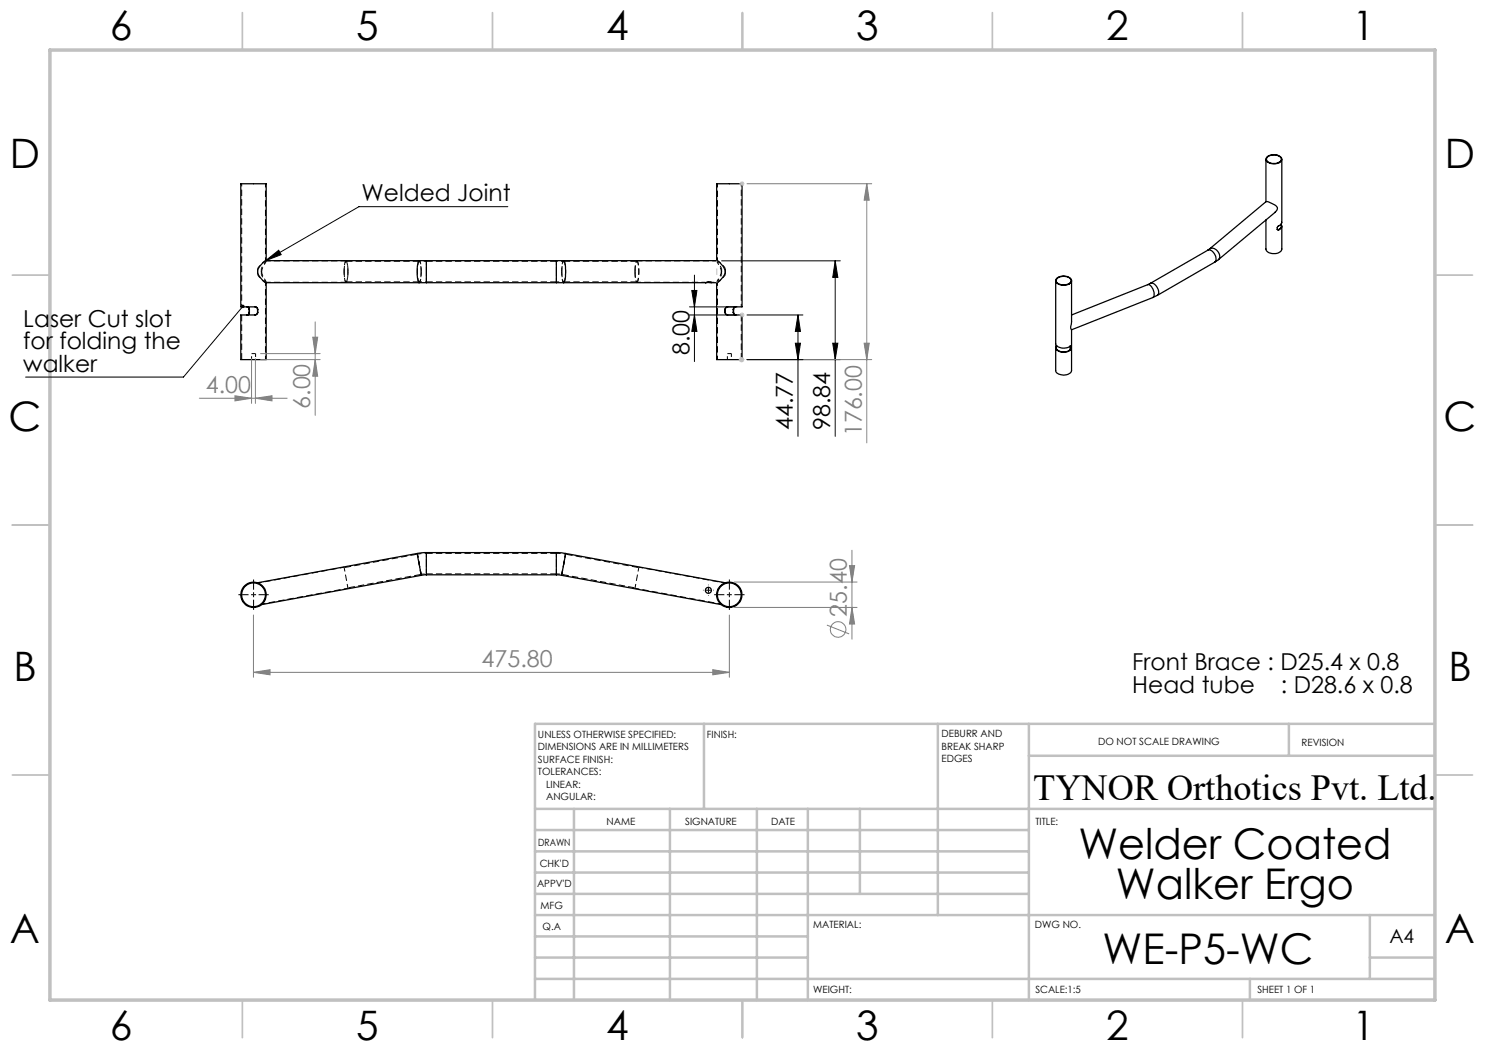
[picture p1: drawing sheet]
<svg xmlns="http://www.w3.org/2000/svg" width="297mm" height="210mm" viewBox="0 0 297 210" stroke-linecap="round" stroke-linejoin="round" font-family="sans-serif">
<path d="M53 56.5h16.2M68.8 54.3v-.4a1.96 1.96 0 0 1 .4-1.6 6.4 6.4 0 0 1 0 4.1 1.96 1.96 0 0 1-.4-1.7v-.4M69.2 52.2h-16.1M84.2 54.3v.4a1.96 1.96 0 0 1-.4 1.7 6.4 6.4 0 0 1 0-4.1 1.96 1.96 0 0 1 .4 1.6v.4M112.4 54.3v.4a1.96 1.96 0 0 0 .4 1.7 6.4 6.4 0 0 0 0-4.1 1.96 1.96 0 0 0-.4 1.6v.4M127 54.3v-.4a1.96 1.96 0 0 1 .4-1.6 6.4 6.4 0 0 1 0 4.1 1.96 1.96 0 0 1-.4-1.7v-.4M143.5 52.2h-16.1" fill="none" stroke="#000" stroke-width=".2" stroke-dasharray="1.3 .6" stroke-dashoffset=".2" stroke-linecap="butt"/>
<path d="M85.3 54.3v2.1v-4.1v2M111.3 54.3v2.1v-4.1v2M84.2 114.9l-.7-4.1 .7 4.1M84.3 115l-.8-4.3M85.3 114.8v-4.1v4.1M85.3 114.9v-4.4M111.3 114.8v-4.1v4.1M111.3 114.9v-4.4M112.3 115l.8-4.3M112.4 114.9l.7-4.1-.7 4.1" fill="none" stroke="#000" stroke-width=".2" stroke-dasharray="1.3 .6" stroke-dashoffset=".3" stroke-linecap="butt"/>
<g fill="none" stroke="#000" stroke-width=".2" stroke-dasharray="1.3 .6" stroke-dashoffset=".4" stroke-linecap="butt">
<path d="M52.3 54.3l.3-.9 .6-1.2M53.2 56.5l-.7-1.4-.2-.8M83.9 56.5a2.97 2.97 0 0 0 .4-2.2M84.3 54.3l-.1-.4a2.59 2.59 0 0 0-.3-1.8M112.3 54.3v-.4a2.59 2.59 0 0 1 .4-1.8M112.7 56.5a2.97 2.97 0 0 1-.4-2.2M127.4 56.5h13.7M143.4 56.5l.7-1.4 .2-.8M144.3 54.3l-.3-.9-.6-1.2M50.3 70.7h.8M145.5 70.7h.8M68.8 113.4l.8 4.2"/>
<path d="M68.8 113.4l-17.3 3.2M127 117.6l17.3 3.2M127.8 113.4l-.8 4.2M145.1 116.6l-17.3-3.2M52.3 120.8l17.3-3.2"/>
</g>
<g fill="none" stroke="#000" stroke-width=".2" stroke-dasharray="1.3 .6" stroke-linecap="butt">
<path d="M53.3 52.2v-.1M69.2 56.4h14.7M69.6 54.3a3 3 0 0 0-.4-2.1 6.6 6.6 0 0 0 0 4.2 2.04 2.04 0 0 0 .4-1.7v-.4M83.9 52.3h-14.7M85.3 56.4h26M111.3 52.3h-26M112.7 56.4h14.7M127 54.3a3 3 0 0 1 .4-2.1 6.6 6.6 0 0 1 0 4.2 2.04 2.04 0 0 1-.4-1.7v-.4M127.4 52.3h-14.7M141.7 56.3l.6 .1M142.3 56.4h-.2M142.3 56.5v-.1"/>
<path d="M143.3 52.1v.1M143.3 52.2l.1-.1M48.3 63v8.9M148.3 71.9v-8.9M51 116.6l.1-.2M51.5 116.6v.1M51.5 116.7l.1-.2M85.3 114.8h26M111.3 110.7h-26M145.1 116.7l-.1-.2M145.1 116.6v.1M145.6 116.6l-.1-.2"/>
<path d="M49.4 121.1l.1-.1M49.9 121.3v-.1M52.3 120.7v.1M144.3 120.7v.1M146.7 121.3v-.1M147.2 121.1l-.1-.1"/>
</g>
<g fill="none" stroke="#000" stroke-width=".2" stroke-dasharray="1.3 .6" stroke-dashoffset=".5" stroke-linecap="butt">
<path d="M143.5 36.7v15.5M51.5 54.9l.8 1 .8 .5M53.1 52.2l-.7 .5-.9 1M53.1 52.2v-15.5M85.3 54.3v-2.2M85.3 56.5v-2.2M111.3 54.3v-2.2M111.3 56.5v-2.2M143.5 56.4v15.5M143.5 56.4l.7-.4 .9-1.1M145.1 53.7l-.8-1-.8-.5M53.1 71.9v-15.5"/>
<path d="M84.2 114.9l1.1-.1M111.3 114.8l1.1 .1"/>
</g>
<path d="M52.3 53.7l.8-1.4M53.1 56.4l-.8-1.5M143.5 52.3l.8 1.4M144.3 54.9l-.8 1.5" fill="none" stroke="#000" stroke-width=".2" stroke-dasharray="1.3 .6" stroke-dashoffset=".8" stroke-linecap="butt"/>
<g fill="none" stroke="#000" stroke-width=".2" stroke-dasharray="1.3 .6" stroke-dashoffset=".6" stroke-linecap="butt">
<path d="M51.5 53.7v1.2M51.5 54.9v-1.2M52.3 54.9v-1.2M52.3 53.7v1.2M142.2 56.5h1.3M144.3 54.9v-1.2M144.3 53.7v1.2M145.1 53.7v1.2M145.1 54.9v-1.2M50.3 71.9v-1.2M51.1 70.7v1.2M145.5 71.9v-1.2"/>
<path d="M146.3 70.7v1.2"/>
</g>
<path d="M48.3 36.7v24.7M83.9 56.4h1.4M85.3 52.3h-1.4M111.3 56.4h1.4M112.7 52.3h-1.4M141.8 56.4l-.7 .1 .6-.2M148.3 61.4v-24.7" fill="none" stroke="#000" stroke-width=".2" stroke-dasharray="1.3 .6" stroke-dashoffset=".7" stroke-linecap="butt"/>
<g fill="none" stroke="#000" stroke-width=".25">
<path d="M253.2 31.8v8.5M253.4 31.4a2.11 2.11 0 0 1 2.9 .2 1.12 1.12 0 0 1-1.3 1.2 1.53 1.53 0 0 1-1.8-1zM253.5 31.4a2.08 2.08 0 0 1 2.7 .2 1.02 1.02 0 0 1-1.3 1.1 1.2 1.2 0 0 1-1.6-1.1zM256.4 31.8v12.7l-.3 .4a.81 .81 0 0 0-.7 1l.3 .1M53.2 52.1v-15.3h-5v24.6h2.8l.4 .1 .1 .4M53.2 56.5v15.4h-5v-8.9h.8a4.8 4.8 0 0 0 2.4-.2l.1-.3M83.8 56.5h1.5M83.8 52.1h1.5M83.8 52.1h-30.6a3.9 3.9 0 0 0-1.7 2 3.3 3.3 0 0 0 1.7 2.4h30.6M83.8 52.1a6.4 6.4 0 0 0 0 4.4M85.3 52.1v4.4M85.3 52.1h26"/>
<path d="M85.3 56.5h26M111.3 56.5h1.4M111.3 52.1h1.4M111.3 52.1v4.4M112.7 52.1a5.9 5.9 0 0 1 .3 4.1l-.3 .3M112.7 52.1h30.7M112.7 56.5h28.4M141.1 56.5l.6-.1 .6 .1zM142.2 56.5h1.2M143.3 52.1v-15.3h5.1v24.6h-.9a5 5 0 0 0-2.4 .2l-.1 .3M143.3 56.5v15.4h5.1v-8.9h-2.9l-.3-.1-.2-.4M143.4 52.1a3.3 3.3 0 0 1 1.6 2.5 3.8 3.8 0 0 1-1.6 1.9"/>
<path d="M211.1 56.1v12.6a1.78 1.78 0 0 0 2.5 .8l.5-.3v.1M211.3 55.7a2.2 2.2 0 0 1 3 .2 1.12 1.12 0 0 1-1.4 1.1 1.47 1.47 0 0 1-1.8-.9zM211.5 55.6a1.94 1.94 0 0 1 2.7 .4 1.28 1.28 0 0 1-1.6 1 1.18 1.18 0 0 1-1.4-1zM214.3 56.1v8.3a1.68 1.68 0 0 0 0 1.6M229.6 56.9a1.79 1.79 0 0 1 1.2 2.1l-.2 .5M229.6 56.9l-15.3 6.1M230 56.7l-.4 .2M230 56.7a1.58 1.58 0 0 1 1.7 1.6v.4l-.2 .4M230.6 59.5l-16.3 6.5M231.5 59.1l-.9 .4M241.5 50.1a1.53 1.53 0 0 1 1.7 1.6l-.1 .5-.2 .2M241.5 50.1l-11.5 6.6"/>
<path d="M241.9 49.8l-.4 .3M241.9 49.8l11.3-9.5 .5 .1a2.41 2.41 0 0 1 1.8 1.4l-.4 .6-11.4 9.5M241.9 49.8a1.5 1.5 0 0 1 1.6 .5 1.5 1.5 0 0 1 .2 1.6M242.9 52.4l-11.4 6.7M243.7 51.9l-.8 .5M253.2 44v5.8a1.62 1.62 0 0 0 2.1 .9 1.11 1.11 0 0 0 1.1-.9v-4.5M255.4 45.9h.3M255.7 45.9v.1M256.2 44.9a.7 .7 0 0 1-.5 1M256.2 44.8a.7 .7 0 0 1 .1 .8 .7 .7 0 0 1-.6 .4M49.4 61.4h.2l.2 .5M49.5 61.4l.3 .2 .1 .3"/>
<path d="M49.8 62.5l-.1 .4-.3 .1M49.8 62.5h.1M49.8 61.9h.1M49.8 61.9v.6M49.9 62.5l-.2 .4-.2 .1M49.9 61.9v.6M51 61.4l.3 .1 .2 .4M51.5 62.5l-.1 .3-.4 .2M51.5 62.5h.1M51.5 61.9h.1M51.5 61.9v.6M145 61.9v.6"/>
<path d="M145 62.5h.1M145 61.9h.1M145.1 62.5l.1 .4 .4 .1M145.1 61.9v.6M145.6 61.4h-.3l-.2 .5M146.6 62.5l.2 .3 .3 .2M146.6 62.5h.1M146.6 61.9h.1M146.6 61.9v.6M146.7 62.5l.1 .3 .4 .2M146.7 61.9v.6M147.1 61.4l-.3 .1-.2 .4"/>
<path d="M147.2 61.4l-.3 .1-.2 .4M211.2 69.3a1.12 1.12 0 0 0 1.3 1.1h.9l.6-.3M211.2 69.3h.1M211.2 69.1v.2M211.3 69.3a1.11 1.11 0 0 0 1.4 1.1l.6-.1 .6-.2M211.3 69.1v.2M213.9 70.1h.1M214 69.2l.1 .1M214.1 69.6l-.2 .5M214.1 69.3v.3M214.1 69.3h.1M214.1 69.6v.1"/>
<path d="M214.1 69.7l-.1 .4M214.1 69.3v.4M214.3 66v8.1a1.82 1.82 0 0 1-2.6 .7l-.5-.3-.1-.4v-4.6M83.4 110.7l.8 4.4M83.4 110.7l-31.9 5.8M84.2 115.1l-31.9 5.8M85.3 115l-1.1 .1M85.3 110.5l-1.9 .2M85.3 110.5v4.5M85.3 110.5h26M85.3 115h26M111.3 115l1 .1"/>
<path d="M111.3 110.5l1.8 .2M111.3 110.5v4.5M112.3 115.1l32 5.8M113.1 110.7l-.8 4.4M113.1 110.7l31.9 5.8M50.3 121.5a2.52 2.52 0 0 1-1.7-3.9 2.52 2.52 0 0 1 4.2 0 2.52 2.52 0 0 1-1.7 3.9M50.3 121.3a2.38 2.38 0 0 1-1.6-3.6 2.38 2.38 0 0 1 4 0 2.38 2.38 0 0 1-1.6 3.6M50.3 121.5h.8M50.3 121.3h.8M50.3 121.3v.2M51.1 121.3v.2M145.5 121.5a2.53 2.53 0 0 1-1.8-3.9 2.53 2.53 0 0 1 4.3 0 2.53 2.53 0 0 1-1.7 3.9"/>
<path d="M145.5 121.3a2.38 2.38 0 0 1-1.6-3.6 2.38 2.38 0 0 1 3.9 0 2.38 2.38 0 0 1-1.5 3.6M145.5 121.5h.8M145.5 121.3h.8M145.5 121.3v.2M146.3 121.3v.2"/>
<circle cx="141.7" cy="118.1" r=".61"/>
</g>
<path d="M69.6 117.6l14.6-2.7M83.5 110.8l-14.7 2.7M112.4 114.9l14.6 2.7M127.8 113.5l-14.7-2.7" fill="none" stroke="#000" stroke-width=".2" stroke-dasharray="1.3 .6" stroke-dashoffset="-.1" stroke-linecap="butt"/>
<path d="M85.3 110.7l-1.8 .1M113.1 110.8l-1.8-.1" fill="none" stroke="#000" stroke-width=".2" stroke-dasharray="1.3 .6" stroke-dashoffset=".9" stroke-linecap="butt"/>
<path d="M52.1 70.7h11.9M52.1 71.9h11.9M62.5 67.4h1l-.5 3.3zM63 64.4v18.7" fill="none" stroke="#808080" stroke-width=".2"/>
<g fill="none" stroke="#c0c0c0" stroke-width=".35">
<path d="M48.5 2.5v7.5M98.5 2.5v7.5M148.5 2.5v7.5M198.5 2.5v7.5M248.5 2.5v7.5M2.5 55h7.5M287 55h7.5M2.5 105h7.5M287 105h7.5M2.5 155h7.5M287 155h7.5M48.5 200v7.5"/>
<path d="M98.5 200v7.5M148.5 200v7.5M198.5 200v7.5M248.5 200v7.5"/>
</g>
<g fill="none" stroke="#c0c0c0" stroke-width=".5">
<path d="M140.8 144.8v17M187.6 144.8v38.2M205.8 144.8v55.2M205.8 151.2h81.2M257.8 144.8v6.4M287 144.8h-180v55.2M107 161.8h180M107 178.8h98.8M107 174.5h98.8M107 170.3h98.8M107 166h98.8M114.8 161.8v38.2"/>
<path d="M134 161.8v38.2M151.4 161.8v38.2M161.6 161.8v38.2M172 161.8v17M107 195.8h180M107 191.5h54.6M107 187.3h54.6M107 183h180M250 195.8v4.2M274 191.5h13M274 183v12.8"/>
</g>
<path d="M10 10h277v190h-277z" fill="none" stroke="#c0c0c0" stroke-width=".7"/>
<path d="M62.5 67.4h1l-.5 3.3z" fill="#808080"/>
<path d="M63 71.9l.5 3.3h-1z" fill="none" stroke="#808080" stroke-width=".2"/>
<path d="M63 71.9l.5 3.3h-1z" fill="#808080"/>
<path d="M39.9 79.6h17.5M47 79.2l3.3 .4-3.3 .6zM50.3 71.7v9M51.1 71.7v9" fill="none" stroke="#808080" stroke-width=".2"/>
<path d="M47 79.2l3.3 .4-3.3 .6z" fill="#808080"/>
<path d="M51.1 79.6l3.3-.4v1z" fill="none" stroke="#808080" stroke-width=".2"/>
<path d="M51.1 79.6l3.3-.4v1z" fill="#808080"/>
<path d="M138.4 58.1h1l-.5 3.3zM138.9 55v17.3M144.3 52.2h23.8M167 52.2l.6 3.3h-1.1zM167 52.2v35.1M137.9 61.4h9.5M137.9 63h9.5M138.9 63l.5 3.3h-1zM149.4 71.9h18.7M166.5 68.6h1.1l-.6 3.3z" fill="none" stroke="#000" stroke-width=".2"/>
<g fill="none" stroke="#c0c0c0" stroke-width=".2">
<path d="M147.9 36.8h1M148.1 36.4l.7 .7M148.4 36.2v1M148.8 36.4l-.7 .7M147.7 71.9h1.2M147.9 63h1M147.9 71.6l.7 .7M148.1 62.6l.7 .8M148.1 71.6l.7 .7M148.2 71.4v1.1M148.4 62.5v1M148.4 71.4v1.1"/>
<path d="M148.6 71.6l-.7 .7M148.8 62.6l-.7 .8M148.8 71.6l-.7 .7"/>
</g>
<path d="M143.3 52.2l.1 4.3" fill="none" stroke="#c0c0c0" stroke-width=".2" stroke-dasharray="15.2 1.3 1.3 1.3" stroke-dashoffset="15" stroke-linecap="butt"/>
<path d="M167 52.2l.6 3.3h-1.1zM138.4 58.1h1l-.5 3.3zM138.9 63l.5 3.3h-1zM166.5 68.6h1.1l-.6 3.3z" fill="#000"/>
<path d="M149.4 36.8h24.9M173.4 36.8l.4 3.2h-1zM173.4 36.8v51.8M149.4 71.9h24.9" fill="none" stroke="#808080" stroke-width=".2"/>
<path d="M173.4 36.8l.4 3.2h-1z" fill="#808080"/>
<path d="M172.8 68.6h1l-.4 3.3z" fill="none" stroke="#808080" stroke-width=".2"/>
<path d="M172.8 68.6h1l-.4 3.3z" fill="#808080"/>
<path d="M53.1 52.1l2.6-2 .5 .8zM101.6 41.3h-29.8l-18.7 10.8M48.6 61.3l-11.9 14.1h-31.6M149.4 63h11.2M149.4 71.9h11.2M159.1 68.6h1l-.5 3.3zM159.6 63l.5 3.3h-1zM159.6 63v24.3" fill="none" stroke="#000" stroke-width=".2"/>
<g fill="#000">
<path d="M159.6 63l.5 3.3h-1zM159.1 68.6h1l-.5 3.3z"/>
<path d="M48.3 61.1a.34 .34 0 0 0 .1 .4 .34 .34 0 0 0 .4 0 .34 .34 0 0 0 0-.5l-.2 .3 .2-.3zM53.1 52.1l2.6-2 .5 .8z"/>
</g>
<path d="M50.7 134.5l3.3-.6v1.1zM50.7 123v12.5M50.7 134.5h95.2M145.9 123v12.5" fill="none" stroke="#808080" stroke-width=".2"/>
<path d="M50.7 134.5l3.3-.6v1.1z" fill="#808080"/>
<path d="M142.6 133.9l3.3 .6-3.3 .5z" fill="none" stroke="#808080" stroke-width=".2"/>
<path d="M142.6 133.9l3.3 .6-3.3 .5z" fill="#808080"/>
<g fill="none" stroke="#808080" stroke-width=".2">
<path d="M146.9 116.4h24.5M169.9 113.1h1l-.5 3.3zM170.4 110.1v17.7M146.9 121.5h24.5M165.4 125l4.4 1.8"/>
<circle cx="167.6" cy="125.9" r="1.56"/>
</g>
<path d="M169.9 113.1h1l-.5 3.3z" fill="#808080"/>
<path d="M170.4 121.5l.5 3.3h-1z" fill="none" stroke="#808080" stroke-width=".2"/>
<path d="M170.4 121.5l.5 3.3h-1z" fill="#808080"/>
<g fill="none" stroke="#000" stroke-width=".2" stroke-dasharray="15.2 1.3 1.3 1.3" stroke-linecap="butt">
<path d="M49.7 118.9h-2M50.7 118.9v-.5M50.7 118.9h-.5M50.7 118.9v.5M50.7 118.9h.5M50.7 117.9v-2M50.7 119.9v2.1M51.7 118.9h2.1M140.7 118h-.1M141.7 118v-.5M141.7 118h-.5M141.7 118v.5"/>
<path d="M141.7 118h.5M141.7 117v-.1M141.7 119v.1M142.7 118h.1M144.9 118.9h-2.1M145.9 118.9v-.5M145.9 118.9h-.5M145.9 118.9v.5M145.9 118.9h.5M145.9 117.9v-2M145.9 119.9v2.1M146.9 118.9h2"/>
</g>
<g font-size="8.5">
<text x="215.7" y="171.8">Welder Coated</text>
<text x="223.2" y="179.9">Walker Ergo</text>
<text x="220.5" y="192.7">WE-P5-WC</text>
</g>
<g font-size="8.1">
<text x="22" y="8">6</text>
<text x="71.2" y="8">5</text>
<text x="121.2" y="8">4</text>
<text x="171.2" y="8">3</text>
<text x="221.2" y="8">2</text>
<text x="270.5" y="8">1</text>
<text x="2" y="33.6">D</text>
<text x="289" y="33.6">D</text>
<text x="1.7" y="86.1">C</text>
<text x="288.7" y="86.1">C</text>
<text x="2.7" y="136.1">B</text>
<text x="289.7" y="136.1">B</text>
<text x="2" y="188.6">A</text>
<text x="289" y="188.6">A</text>
<text x="22" y="208">6</text>
<text x="71.2" y="208">5</text>
<text x="121.2" y="208">4</text>
<text x="171.2" y="208">3</text>
<text x="221.2" y="208">2</text>
<text x="270.5" y="208">1</text>
</g>
<text font-size="7.3" x="206.7" y="159.9">TYNOR Orthotics Pvt. Ltd.</text>
<g font-size="4.7">
<text x="72.3" y="40.3">Welded Joint</text>
<text x="4.7" y="65.3">Laser Cut slot</text>
<text x="4.7" y="69.8">for folding the</text>
<text x="137.9" y="71" transform="rotate(-90 137.9 71)">8.00</text>
<text x="4.7" y="74.4">walker</text>
<text x="158.6" y="86" transform="rotate(-90 158.6 86)">44.77</text>
<text x="166.1" y="86" transform="rotate(-90 166.1 86)">98.84</text>
<text x="226.4" y="134.1">Front Brace : D25.4 x 0.8</text>
<text x="226.4" y="138.6">Head tube</text>
<text x="256.2" y="138.6">: D28.6 x 0.8</text>
</g>
<g font-size="4.7" fill="#808080">
<text x="41.2" y="78.6">4.00</text>
<text x="62" y="81.8" transform="rotate(-90 62 81.8)">6.00</text>
<text x="172.4" y="87.3" transform="rotate(-90 172.4 87.3)">176.00</text>
<text x="169.3" y="123.3" transform="rotate(-90 169.3 123.3)">25.40</text>
<text x="96.3" y="133.4">475.80</text>
</g>
<text font-size="3.9" x="277.9" y="188.5">A4</text>
<g font-size="2">
<text x="107.6" y="147.6">UNLESS OTHERWISE SPECIFIED:</text>
<text x="141.4" y="147.6">FINISH:</text>
<text x="188.3" y="147.5">DEBURR AND</text>
<text x="188.3" y="150">BREAK SHARP</text>
<text x="219.6" y="149">DO NOT SCALE DRAWING</text>
<text x="260.3" y="149.2">REVISION</text>
<text x="107.6" y="150.1">DIMENSIONS ARE IN MILLIMETERS</text>
<text x="107.6" y="152.6">SURFACE FINISH:</text>
<text x="107.6" y="155.1">TOLERANCES:</text>
<text x="188.3" y="152.5">EDGES</text>
<text x="109.2" y="157.6">LINEAR:</text>
<text x="109.2" y="160.1">ANGULAR:</text>
<text x="121.3" y="165">NAME</text>
<text x="137" y="164.9">SIGNATURE</text>
<text x="154.2" y="164.9">DATE</text>
<text x="207.1" y="164.9">TITLE:</text>
<text x="107.6" y="169.1">DRAWN</text>
<text x="107.9" y="173.3">CHK'D</text>
<text x="107.4" y="177.4">APPV'D</text>
<text x="108.1" y="181.8">MFG</text>
<text x="108.5" y="186">Q.A</text>
<text x="162.6" y="185.5">MATERIAL:</text>
<text x="207" y="185.5">DWG NO.</text>
<text x="162.6" y="198.5">WEIGHT:</text>
<text x="207.1" y="198.6">SCALE:1:5</text>
<text x="251.5" y="198.6">SHEET 1 OF 1</text>
</g>
</svg>
